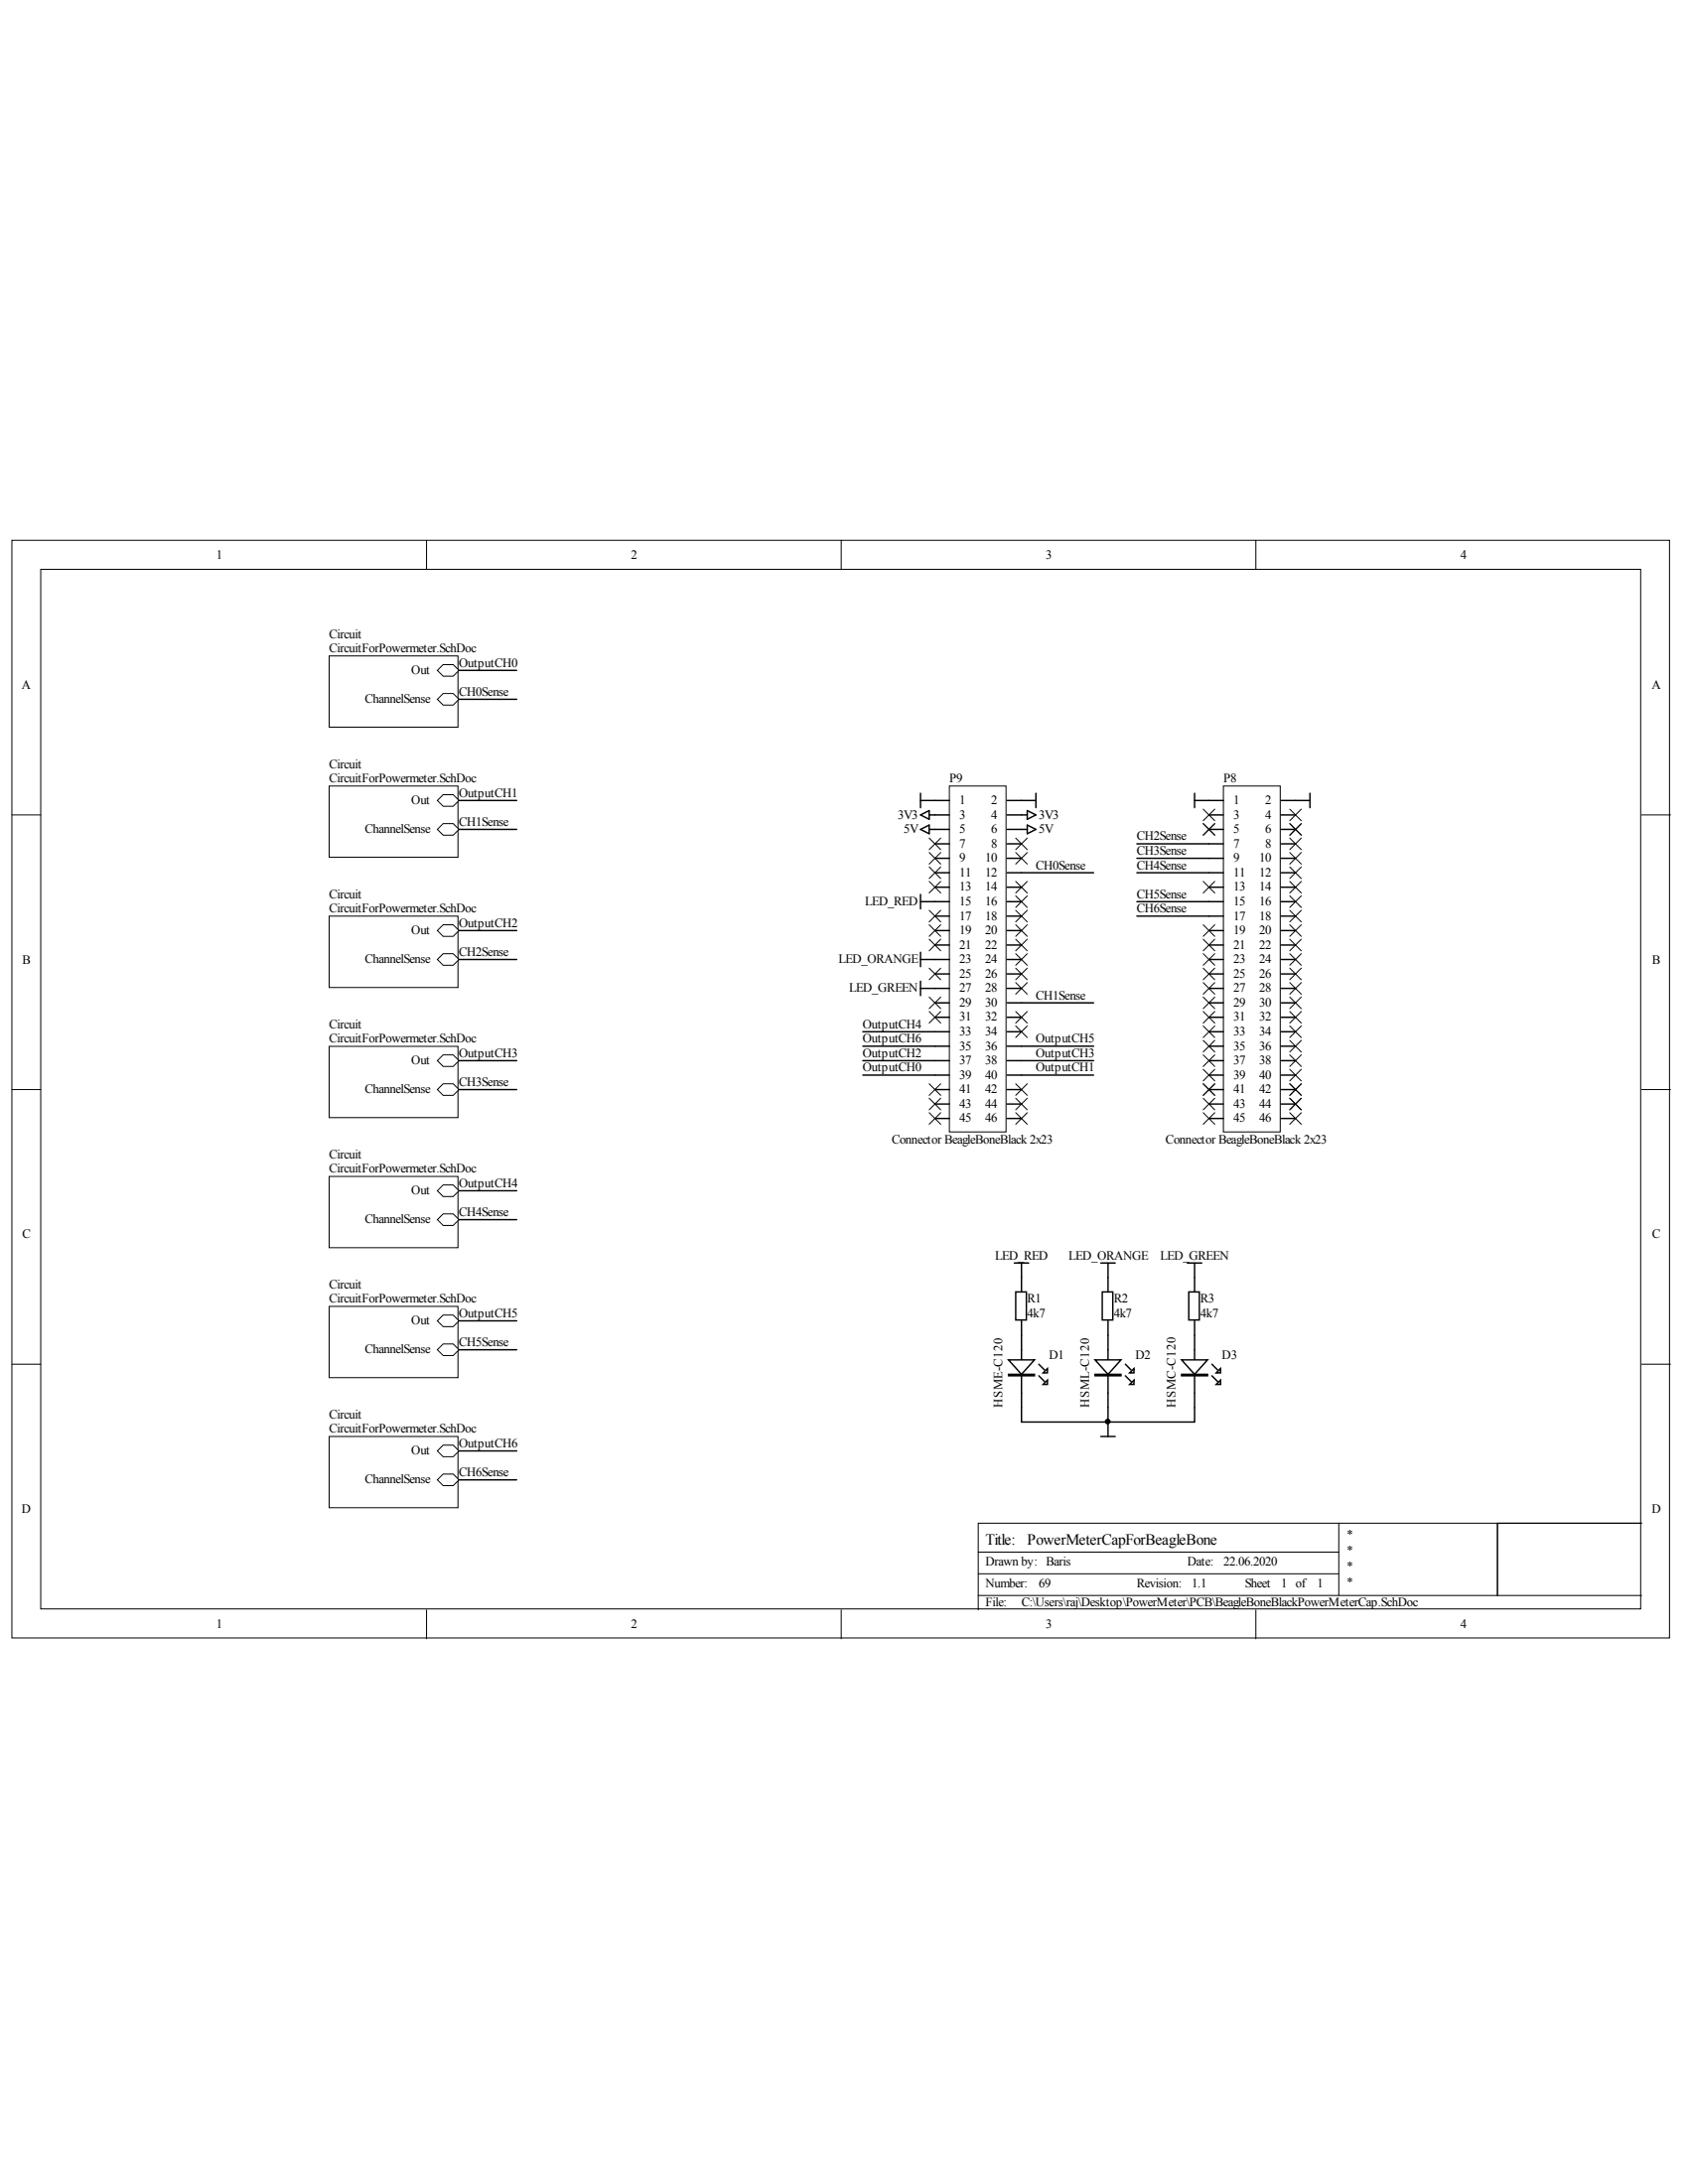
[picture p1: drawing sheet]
<svg xmlns="http://www.w3.org/2000/svg" width="216mm" height="279mm" viewBox="0 0 216 279" stroke-linecap="round" stroke-linejoin="round" font-family="sans-serif">
<g fill="#fff" stroke="#000" stroke-width=".13">
<path d="M1.5 69h211.7v140.3h-211.7z"/>
<path d="M5.2 72.7h204.3v132.9h-204.3z"/>
</g>
<g fill="none" stroke="#000" stroke-width=".13">
<path d="M54.5 69v3.7M107.4 69v3.7M160.3 69v3.7M1.5 104.1h3.7M209.6 104.1h3.7M1.5 139.2h3.7M209.6 139.2h3.7M1.5 174.3h3.7M209.6 174.3h3.7M124.9 198.3h46M170.9 194.6v9.3M191.2 194.6v9.3v-9.3h18.4h-84.7v11.1"/>
<path d="M54.5 205.7v3.7M107.4 205.7v3.7M124.9 203.9h84.7M124.9 201.1h46M160.3 205.7v3.7"/>
</g>
<path d="M129.7 165.1h1.3v3.6h-1.3zM130.4 163.2v1.9M130.4 168.8v11M132.6 175.8l.8 .7M132.6 174.3l.8 .7M140.7 165.1h1.4v3.6h-1.4zM141.5 163.2v1.9M141.5 168.8v1.8M151.8 165.1h1.3v3.6h-1.3zM152.5 163.2v1.9M152.5 168.8v1.8" fill="none" stroke="#000" stroke-width=".18"/>
<g fill="#fff" stroke="#000" stroke-width=".18">
<path d="M128.8 173.7h3.3l-1.7 1.9z"/>
<path d="M133.7 176.3v.6h-.5z"/>
<path d="M133.7 174.9v.5h-.5z"/>
<path d="M128.8 175.6h3.3v.2h-3.3z" fill-rule="evenodd"/>
</g>
<path d="M152.5 170.6v9.2M154.7 175.8l.8 .7M154.7 174.3l.8 .7" fill="none" stroke="#000" stroke-width=".18"/>
<g fill="#fff" stroke="#000" stroke-width=".18">
<path d="M150.9 173.7h3.3l-1.7 1.9z"/>
<path d="M155.8 176.3v.6h-.5z"/>
<path d="M155.8 174.9v.5h-.5z"/>
<path d="M150.9 175.6h3.3v.2h-3.3z" fill-rule="evenodd"/>
</g>
<path d="M141.5 170.6v9.2M143.7 175.8l.7 .7M143.7 174.3l.7 .7" fill="none" stroke="#000" stroke-width=".18"/>
<g fill="#fff" stroke="#000" stroke-width=".18">
<path d="M139.8 173.7h3.3l-1.6 1.9z"/>
<path d="M144.8 176.3v.6h-.6z"/>
<path d="M144.8 174.9v.5h-.6z"/>
<path d="M139.8 175.6h3.3v.2h-3.3z" fill-rule="evenodd"/>
</g>
<path d="M130.4 179.8v1.9h11.1v-1.9M152.5 179.8v1.9h-11" fill="none" stroke="#000" stroke-width=".18"/>
<path d="M156.2 100.4h7.3v44.2h-7.3z" fill="#fff" stroke="#000" stroke-width=".13"/>
<g fill="none" stroke="#000" stroke-width=".18">
<path d="M154.4 102.3h1.8M154.4 104.1h1.8M154.4 106h1.8M154.4 107.8h1.8M154.4 109.7h1.8M154.4 111.5h1.8M154.4 113.4h1.8M154.4 115.2h1.8M154.4 117.1h1.8M154.4 118.9h1.8M163.6 102.3h1.8M163.6 104.1h1.8"/>
<path d="M163.6 106h1.8M163.6 107.8h1.8M163.6 109.7h1.8M163.6 111.5h1.8M163.6 113.4h1.8M163.6 115.2h1.8M163.6 117.1h1.8M163.6 118.9h1.8M154.4 120.7h1.8M154.4 122.6h1.8M154.4 124.4h1.8M154.4 126.3h1.8"/>
<path d="M154.4 128.1h1.8M154.4 130h1.8M154.4 131.8h1.8M154.4 133.7h1.8M154.4 135.5h1.8M154.4 137.4h1.8M154.4 139.2h1.8M163.6 120.7h1.8M163.6 122.6h1.8M163.6 124.4h1.8M163.6 126.3h1.8M163.6 128.1h1.8"/>
<path d="M163.6 130h1.8M163.6 131.8h1.8M163.6 133.7h1.8M163.6 135.5h1.8M163.6 137.4h1.8M163.6 139.2h1.8M154.4 141.1h1.8M154.4 142.9h1.8M163.6 141.1h1.8M163.6 142.9h1.8"/>
</g>
<path d="M121.2 100.4h7.2v44.2h-7.2z" fill="#fff" stroke="#000" stroke-width=".13"/>
<g fill="none" stroke="#000" stroke-width=".18">
<path d="M117.5 102.3h3.7M117.5 115.2h3.7M117.5 104.1l1.1-.5v1.1zM117.5 106l1.1-.6v1.1zM117.5 101.4v1.8M117.5 114.3v1.8M118.6 104.1h2.6M118.6 106h2.6M119.4 107.8h1.8M119.4 109.7h1.8M119.4 111.5h1.8M119.4 113.4h1.8"/>
<path d="M119.4 117.1h1.8M119.4 118.9h1.8M128.6 102.3h3.7M128.6 104.1h2.6M128.6 106h2.6M128.6 107.8h1.8M128.6 109.7h1.8M128.6 111.5h1.8M128.6 113.4h1.8M128.6 115.2h1.8M128.6 117.1h1.8M128.6 118.9h1.8"/>
<path d="M131.2 103.6l1.1 .5-1.1 .6zM131.2 105.4l1.1 .6-1.1 .5zM132.3 101.4v1.8M152.5 102.3h1.9M152.5 101.4v1.8M165.4 102.3h1.8M167.2 101.4v1.8M117.5 122.6h3.7M117.5 126.3h3.7M117.5 121.7v1.8M117.5 125.4v1.8M119.4 120.7h1.8"/>
<path d="M119.4 124.4h1.8M119.4 128.1h1.8M119.4 130h1.8M119.4 131.8h1.8M119.4 133.7h1.8M119.4 135.5h1.8M119.4 137.4h1.8M119.4 139.2h1.8M128.6 120.7h1.8M128.6 122.6h1.8M128.6 124.4h1.8M128.6 126.3h1.8"/>
<path d="M128.6 128.1h1.8M128.6 130h1.8M128.6 131.8h1.8M128.6 133.7h1.8M128.6 135.5h1.8M128.6 137.4h1.8M128.6 139.2h1.8M119.4 141.1h1.8M119.4 142.9h1.8M128.6 141.1h1.8M128.6 142.9h1.8M129.5 161.4h1.8"/>
<path d="M130.4 161.4v1.8M140.5 161.4h1.9M141.5 161.4v1.8M151.6 161.4h1.8M152.5 161.4v1.8M140.5 183.5h1.9M141.5 181.7v1.8"/>
</g>
<g fill="none" stroke="#000" stroke-width=".13">
<path d="M118.6 107.1l1.5 1.5M118.6 110.8l1.5 1.4M118.6 108.9l1.5 1.5M118.6 112.6l1.5 1.5M118.6 118.2l1.5 1.4M118.6 116.3l1.5 1.5M120.1 107.1l-1.5 1.5M120.1 110.8l-1.5 1.4M120.1 108.9l-1.5 1.5M120.1 112.6l-1.5 1.5M120.1 118.2l-1.5 1.4M120.1 116.3l-1.5 1.5"/>
<path d="M129.7 107.1l1.5 1.5M129.7 114.5l1.5 1.4M129.7 108.9l1.5 1.5M129.7 112.6l1.5 1.5M129.7 118.2l1.5 1.4M129.7 116.3l1.5 1.5M131.2 112.6l-1.5 1.5M131.2 107.1l-1.5 1.5M131.2 114.5l-1.5 1.4M131.2 108.9l-1.5 1.5M131.2 118.2l-1.5 1.4M131.2 116.3l-1.5 1.5"/>
<path d="M153.6 103.4l1.5 1.5M153.6 105.2l1.5 1.5M153.6 112.6l1.5 1.5M153.6 118.2l1.5 1.4M155.1 103.4l-1.5 1.5M155.1 105.2l-1.5 1.5M155.1 112.6l-1.5 1.5M155.1 118.2l-1.5 1.4M164.7 114.5l1.4 1.4M164.7 116.3l1.4 1.5M164.7 103.4l1.4 1.5M164.7 105.2l1.4 1.5"/>
<path d="M164.7 107.1l1.4 1.5M164.7 110.8l1.4 1.4M164.7 108.9l1.4 1.5M164.7 112.6l1.4 1.5M164.7 118.2l1.4 1.4M166.1 114.5l-1.4 1.4M166.1 112.6l-1.4 1.5M166.1 103.4l-1.4 1.5M166.1 105.2l-1.4 1.5M166.1 107.1l-1.4 1.5M166.1 110.8l-1.4 1.4M166.1 108.9l-1.4 1.5"/>
<path d="M166.1 118.2l-1.4 1.4M166.1 116.3l-1.4 1.5M118.6 120l1.5 1.5M118.6 129.2l1.5 1.5M118.6 123.7l1.5 1.5M118.6 127.4l1.5 1.5M118.6 138.5l1.5 1.5M120.1 120l-1.5 1.5M120.1 129.2l-1.5 1.5M120.1 123.7l-1.5 1.5M120.1 127.4l-1.5 1.5M120.1 138.5l-1.5 1.5"/>
<path d="M129.7 121.9l1.5 1.4M129.7 120l1.5 1.5M129.7 123.7l1.5 1.5M129.7 138.5l1.5 1.5M129.7 125.5l1.5 1.5M129.7 129.2l1.5 1.5M129.7 131.1l1.5 1.5M131.2 129.2l-1.5 1.5M131.2 131.1l-1.5 1.5M131.2 138.5l-1.5 1.5M131.2 121.9l-1.5 1.4M131.2 120l-1.5 1.5"/>
<path d="M131.2 125.5l-1.5 1.5M131.2 123.7l-1.5 1.5M153.6 121.9l1.5 1.4M153.6 120l1.5 1.5M153.6 125.5l1.5 1.5M153.6 123.7l1.5 1.5M153.6 127.4l1.5 1.5M153.6 138.5l1.5 1.5M153.6 129.2l1.5 1.5M153.6 131.1l1.5 1.5M153.6 134.8l1.5 1.5M153.6 132.9l1.5 1.5"/>
<path d="M153.6 136.6l1.5 1.5M155.1 121.9l-1.5 1.4M155.1 120l-1.5 1.5M155.1 125.5l-1.5 1.5M155.1 123.7l-1.5 1.5M155.1 127.4l-1.5 1.5M155.1 132.9l-1.5 1.5M155.1 134.8l-1.5 1.5M155.1 138.5l-1.5 1.5M155.1 129.2l-1.5 1.5M155.1 131.1l-1.5 1.5M155.1 136.6l-1.5 1.5"/>
<path d="M164.7 132.9l1.4 1.5M164.7 131.1l1.4 1.5M164.7 136.6l1.4 1.5M164.7 134.8l1.4 1.5M164.7 138.5l1.4 1.5M164.7 121.9l1.4 1.4M164.7 120l1.4 1.5M164.7 125.5l1.4 1.5M164.7 123.7l1.4 1.5M164.7 127.4l1.4 1.5M164.7 129.2l1.4 1.5M166.1 121.9l-1.4 1.4"/>
<path d="M166.1 120l-1.4 1.5M166.1 125.5l-1.4 1.5M166.1 123.7l-1.4 1.5M166.1 127.4l-1.4 1.5M166.1 138.5l-1.4 1.5M166.1 131.1l-1.4 1.5M166.1 129.2l-1.4 1.5M166.1 132.9l-1.4 1.5M166.1 136.6l-1.4 1.5M166.1 134.8l-1.4 1.5M118.6 140.3l1.5 1.5M118.6 142.2l1.5 1.4"/>
<path d="M120.1 140.3l-1.5 1.5M120.1 142.2l-1.5 1.4M129.7 140.3l1.5 1.5M129.7 142.2l1.5 1.4M131.2 140.3l-1.5 1.5M131.2 142.2l-1.5 1.4M153.6 140.3l1.5 1.5M153.6 142.2l1.5 1.4M155.1 140.3l-1.5 1.5M155.1 142.2l-1.5 1.4M164.7 140.3l1.4 1.5M164.7 142.2l1.4 1.4"/>
<path d="M166.1 140.3l-1.4 1.5M166.1 142.2l-1.4 1.4"/>
</g>
<path d="M42 83.8h16.5v9.1h-16.5z" fill="#fff" stroke="#000" stroke-width=".13"/>
<g fill="#fff" stroke="#000" stroke-width=".13">
<path d="M56.6 84.9h1.3l.7 .8-.7 .7h-1.3l-.8-.7z" fill-rule="evenodd"/>
<path d="M56.6 88.6h1.3l.7 .7-.7 .8h-1.3l-.8-.8z" fill-rule="evenodd"/>
</g>
<path d="M58.6 85.7h7.4M58.6 89.3h7.4" fill="none" stroke="#000" stroke-width=".18"/>
<path d="M42 100.4h16.5v9.1h-16.5z" fill="#fff" stroke="#000" stroke-width=".13"/>
<g fill="#fff" stroke="#000" stroke-width=".13">
<path d="M56.6 101.5h1.3l.7 .8-.7 .7h-1.3l-.8-.7z" fill-rule="evenodd"/>
<path d="M56.6 105.2h1.3l.7 .8-.7 .7h-1.3l-.8-.7z" fill-rule="evenodd"/>
</g>
<path d="M58.6 102.3h7.4M58.6 106h7.4" fill="none" stroke="#000" stroke-width=".18"/>
<path d="M42 117.1h16.5v9.1h-16.5z" fill="#fff" stroke="#000" stroke-width=".13"/>
<g fill="#fff" stroke="#000" stroke-width=".13">
<path d="M56.6 118.2h1.3l.7 .7-.7 .7h-1.3l-.8-.7z" fill-rule="evenodd"/>
<path d="M56.6 121.9h1.3l.7 .7-.7 .7h-1.3l-.8-.7z" fill-rule="evenodd"/>
</g>
<path d="M58.6 118.9h7.4M58.6 122.6h7.4" fill="none" stroke="#000" stroke-width=".18"/>
<path d="M42 133.7h16.5v9.1h-16.5z" fill="#fff" stroke="#000" stroke-width=".13"/>
<g fill="#fff" stroke="#000" stroke-width=".13">
<path d="M56.6 134.8h1.3l.7 .7-.7 .8h-1.3l-.8-.8z" fill-rule="evenodd"/>
<path d="M56.6 138.5h1.3l.7 .7-.7 .8h-1.3l-.8-.8z" fill-rule="evenodd"/>
</g>
<path d="M58.6 135.5h7.4M58.6 139.2h7.4" fill="none" stroke="#000" stroke-width=".18"/>
<path d="M42 150.3h16.5v9.1h-16.5z" fill="#fff" stroke="#000" stroke-width=".13"/>
<g fill="#fff" stroke="#000" stroke-width=".13">
<path d="M56.6 151.4h1.3l.7 .7-.7 .8h-1.3l-.8-.8z" fill-rule="evenodd"/>
<path d="M56.6 155.1h1.3l.7 .7-.7 .8h-1.3l-.8-.8z" fill-rule="evenodd"/>
</g>
<path d="M58.6 152.1h7.4M58.6 155.8h7.4" fill="none" stroke="#000" stroke-width=".18"/>
<path d="M42 166.9h16.5v9.1h-16.5z" fill="#fff" stroke="#000" stroke-width=".13"/>
<g fill="#fff" stroke="#000" stroke-width=".13">
<path d="M56.6 168h1.3l.7 .8-.7 .7h-1.3l-.8-.7z" fill-rule="evenodd"/>
<path d="M56.6 171.7h1.3l.7 .8-.7 .7h-1.3l-.8-.7z" fill-rule="evenodd"/>
</g>
<path d="M58.6 168.8h7.4M58.6 172.5h7.4" fill="none" stroke="#000" stroke-width=".18"/>
<path d="M42 183.5h16.5v9.1h-16.5z" fill="#fff" stroke="#000" stroke-width=".13"/>
<g fill="#fff" stroke="#000" stroke-width=".13">
<path d="M56.6 184.6h1.3l.7 .8-.7 .7h-1.3l-.8-.7z" fill-rule="evenodd"/>
<path d="M56.6 188.3h1.3l.7 .8-.7 .7h-1.3l-.8-.7z" fill-rule="evenodd"/>
</g>
<g fill="none" stroke="#000" stroke-width=".18">
<path d="M130.4 111.5h9.2M145.2 111.5h9.2M145.2 107.8h9.2M145.2 109.7h9.2M145.2 115.2h9.2M145.2 117.1h9.2M110.2 131.8h9.2M110.2 133.7h9.2M110.2 135.5h9.2M110.2 137.4h9.2M130.4 133.7h9.2M130.4 135.5h9.2"/>
<path d="M130.4 137.4h9.2M130.4 128.1h9.2M58.6 185.4h7.4M58.6 189.1h7.4"/>
</g>
<circle cx="141.4" cy="181.6" r=".3" fill="#000" stroke="#000" stroke-width=".13"/>
<g font-size="2">
<text x="125.8" y="197.4">Title:</text>
<text x="131.2" y="197.4">PowerMeterCapForBeagleBone</text>
</g>
<g font-size="1.6">
<text x="27.6" y="71.4">1</text>
<text x="80.6" y="71.4">2</text>
<text x="133.5" y="71.4">3</text>
<text x="186.5" y="71.4">4</text>
<text x="42" y="81.5">Circuit</text>
<text x="42" y="83.4">CircuitForPowermeter.SchDoc</text>
<text x="2.8" y="88">A</text>
<text x="46.6" y="89.8">ChannelSense</text>
<text x="52.5" y="86.1">Out</text>
<text x="58.6" y="85.2">OutputCH0</text>
<text x="58.6" y="88.9">CH0Sense</text>
<text x="210.9" y="88">A</text>
<text x="42" y="98.1">Circuit</text>
<text x="42" y="100">CircuitForPowermeter.SchDoc</text>
<text x="58.6" y="101.8">OutputCH1</text>
<text x="121.2" y="100">P9</text>
<text x="156.2" y="100">P8</text>
<text x="46.6" y="106.4">ChannelSense</text>
<text x="52.5" y="102.7">Out</text>
<text x="58.6" y="105.5">CH1Sense</text>
<text x="114.6" y="104.6">3V3</text>
<text x="115.4" y="106.4">5V</text>
<text x="122.5" y="102.7">1</text>
<text x="122.5" y="104.6">3</text>
<text x="122.5" y="106.4">5</text>
<text x="126.5" y="102.7">2</text>
<text x="126.5" y="104.6">4</text>
<text x="126.5" y="106.4">6</text>
<text x="132.6" y="104.6">3V3</text>
<text x="132.6" y="106.4">5V</text>
<text x="145.2" y="107.4">CH2Sense</text>
<text x="157.5" y="102.7">1</text>
<text x="157.5" y="104.6">3</text>
<text x="157.5" y="106.4">5</text>
<text x="161.5" y="102.7">2</text>
<text x="161.5" y="104.6">4</text>
<text x="161.5" y="106.4">6</text>
<text x="122.5" y="108.3">7</text>
<text x="122.5" y="110.1">9</text>
<text x="122.5" y="112">11</text>
<text x="122.5" y="113.8">13</text>
<text x="125.8" y="110.1">10</text>
<text x="125.8" y="112">12</text>
<text x="125.8" y="113.8">14</text>
<text x="126.5" y="108.3">8</text>
<text x="132.3" y="111.1">CH0Sense</text>
<text x="145.2" y="109.2">CH3Sense</text>
<text x="145.2" y="111.1">CH4Sense</text>
<text x="157.5" y="108.3">7</text>
<text x="157.5" y="110.1">9</text>
<text x="157.5" y="112">11</text>
<text x="157.5" y="113.8">13</text>
<text x="160.8" y="110.1">10</text>
<text x="160.8" y="112">12</text>
<text x="160.8" y="113.8">14</text>
<text x="161.5" y="108.3">8</text>
<text x="42" y="114.8">Circuit</text>
<text x="42" y="116.6">CircuitForPowermeter.SchDoc</text>
<text x="52.5" y="119.4">Out</text>
<text x="58.6" y="118.4">OutputCH2</text>
<text x="110.5" y="115.7">LED_RED</text>
<text x="122.5" y="115.7">15</text>
<text x="122.5" y="117.5">17</text>
<text x="122.5" y="119.4">19</text>
<text x="125.8" y="115.7">16</text>
<text x="125.8" y="117.5">18</text>
<text x="125.8" y="119.4">20</text>
<text x="145.2" y="114.8">CH5Sense</text>
<text x="145.2" y="116.6">CH6Sense</text>
<text x="157.5" y="115.7">15</text>
<text x="157.5" y="117.5">17</text>
<text x="157.5" y="119.4">19</text>
<text x="160.8" y="115.7">16</text>
<text x="160.8" y="117.5">18</text>
<text x="160.8" y="119.4">20</text>
<text x="2.9" y="123.1">B</text>
<text x="46.6" y="123.1">ChannelSense</text>
<text x="58.6" y="122.1">CH2Sense</text>
<text x="107.1" y="123.1">LED_ORANGE</text>
<text x="122.5" y="121.2">21</text>
<text x="122.5" y="123.1">23</text>
<text x="122.5" y="124.9">25</text>
<text x="125.8" y="121.2">22</text>
<text x="125.8" y="123.1">24</text>
<text x="125.8" y="124.9">26</text>
<text x="157.5" y="121.2">21</text>
<text x="157.5" y="123.1">23</text>
<text x="157.5" y="124.9">25</text>
<text x="160.8" y="121.2">22</text>
<text x="160.8" y="123.1">24</text>
<text x="160.8" y="124.9">26</text>
<text x="210.9" y="123.1">B</text>
<text x="42" y="131.4">Circuit</text>
<text x="108.4" y="126.8">LED_GREEN</text>
<text x="110.2" y="131.4">OutputCH4</text>
<text x="122.5" y="126.8">27</text>
<text x="122.5" y="128.6">29</text>
<text x="122.5" y="130.4">31</text>
<text x="125.8" y="126.8">28</text>
<text x="125.8" y="128.6">30</text>
<text x="125.8" y="130.4">32</text>
<text x="132.3" y="127.7">CH1Sense</text>
<text x="157.5" y="126.8">27</text>
<text x="157.5" y="128.6">29</text>
<text x="157.5" y="130.4">31</text>
<text x="160.8" y="126.8">28</text>
<text x="160.8" y="128.6">30</text>
<text x="160.8" y="130.4">32</text>
<text x="42" y="133.2">CircuitForPowermeter.SchDoc</text>
<text x="52.5" y="136">Out</text>
<text x="58.6" y="135.1">OutputCH3</text>
<text x="110.2" y="133.2">OutputCH6</text>
<text x="110.2" y="135.1">OutputCH2</text>
<text x="110.2" y="136.9">OutputCH0</text>
<text x="122.5" y="132.3">33</text>
<text x="122.5" y="134.1">35</text>
<text x="122.5" y="136">37</text>
<text x="122.5" y="137.8">39</text>
<text x="125.8" y="132.3">34</text>
<text x="125.8" y="134.1">36</text>
<text x="125.8" y="136">38</text>
<text x="125.8" y="137.8">40</text>
<text x="132.3" y="133.2">OutputCH5</text>
<text x="132.3" y="135.1">OutputCH3</text>
<text x="132.3" y="136.9">OutputCH1</text>
<text x="157.5" y="132.3">33</text>
<text x="157.5" y="134.1">35</text>
<text x="157.5" y="136">37</text>
<text x="157.5" y="137.8">39</text>
<text x="160.8" y="132.3">34</text>
<text x="160.8" y="134.1">36</text>
<text x="160.8" y="136">38</text>
<text x="160.8" y="137.8">40</text>
<text x="46.6" y="139.7">ChannelSense</text>
<text x="58.6" y="138.8">CH3Sense</text>
<text x="122.5" y="139.7">41</text>
<text x="122.5" y="141.5">43</text>
<text x="122.5" y="143.4">45</text>
<text x="125.8" y="139.7">42</text>
<text x="125.8" y="141.5">44</text>
<text x="125.8" y="143.4">46</text>
<text x="157.5" y="139.7">41</text>
<text x="157.5" y="141.5">43</text>
<text x="157.5" y="143.4">45</text>
<text x="160.8" y="139.7">42</text>
<text x="160.8" y="141.5">44</text>
<text x="160.8" y="143.4">46</text>
<text x="42" y="148">Circuit</text>
<text x="42" y="149.8">CircuitForPowermeter.SchDoc</text>
<text x="113.8" y="146.1">Connector BeagleBoneBlack 2x23</text>
<text x="148.8" y="146.1">Connector BeagleBoneBlack 2x23</text>
<text x="52.5" y="152.6">Out</text>
<text x="58.6" y="151.7">OutputCH4</text>
<text x="58.6" y="155.4">CH4Sense</text>
<text x="2.9" y="158.2">C</text>
<text x="46.6" y="156.3">ChannelSense</text>
<text x="127.1" y="160.9">LED_RED</text>
<text x="136.4" y="160.9">LED_ORANGE</text>
<text x="148.2" y="160.9">LED_GREEN</text>
<text x="210.9" y="158.2">C</text>
<text x="42" y="164.6">Circuit</text>
<text x="42" y="166.5">CircuitForPowermeter.SchDoc</text>
<text x="131.2" y="166.5">R1</text>
<text x="142.2" y="166.5">R2</text>
<text x="153.3" y="166.5">R3</text>
<text x="46.6" y="172.9">ChannelSense</text>
<text x="52.5" y="169.2">Out</text>
<text x="58.6" y="168.3">OutputCH5</text>
<text x="58.6" y="172">CH5Sense</text>
<text x="131.2" y="168.3">4k7</text>
<text x="133.9" y="173.7">D1</text>
<text x="142.2" y="168.3">4k7</text>
<text x="145" y="173.7">D2</text>
<text x="153.3" y="168.3">4k7</text>
<text x="156" y="173.7">D3</text>
<text x="128" y="179.8" transform="rotate(-90 128 179.8)">HSME-C120</text>
<text x="139" y="179.8" transform="rotate(-90 139 179.8)">HSML-C120</text>
<text x="150.1" y="179.8" transform="rotate(-90 150.1 179.8)">HSMC-C120</text>
<text x="42" y="181.2">Circuit</text>
<text x="42" y="183.1">CircuitForPowermeter.SchDoc</text>
<text x="52.5" y="185.9">Out</text>
<text x="58.6" y="184.9">OutputCH6</text>
<text x="46.6" y="189.5">ChannelSense</text>
<text x="58.6" y="188.6">CH6Sense</text>
<text x="2.8" y="193.3">D</text>
<text x="171.9" y="196.6">*</text>
<text x="210.9" y="193.3">D</text>
<text x="125.8" y="202.8">Number:</text>
<text x="125.8" y="200.1">Drawn by: Baris</text>
<text x="132.6" y="202.8">69</text>
<text x="145.2" y="202.8">Revision:</text>
<text x="151.6" y="200.1">Date:</text>
<text x="152.1" y="202.8">1.1</text>
<text x="156.2" y="200.1">22.06.2020</text>
<text x="159" y="202.8">Sheet</text>
<text x="163.6" y="202.8">1 of</text>
<text x="168.2" y="202.8">1</text>
<text x="171.9" y="198.6">*</text>
<text x="171.9" y="200.6">*</text>
<text x="171.9" y="202.7">*</text>
<text x="27.6" y="208.1">1</text>
<text x="80.6" y="208.1">2</text>
<text x="125.8" y="205.2">File:</text>
<text x="130.4" y="205.2">C:\Users\raj\Desktop\PowerMeter\PCB\BeagleBoneBlackPowerMeterCap.SchDoc</text>
<text x="133.5" y="208.1">3</text>
<text x="186.5" y="208.1">4</text>
</g>
</svg>
